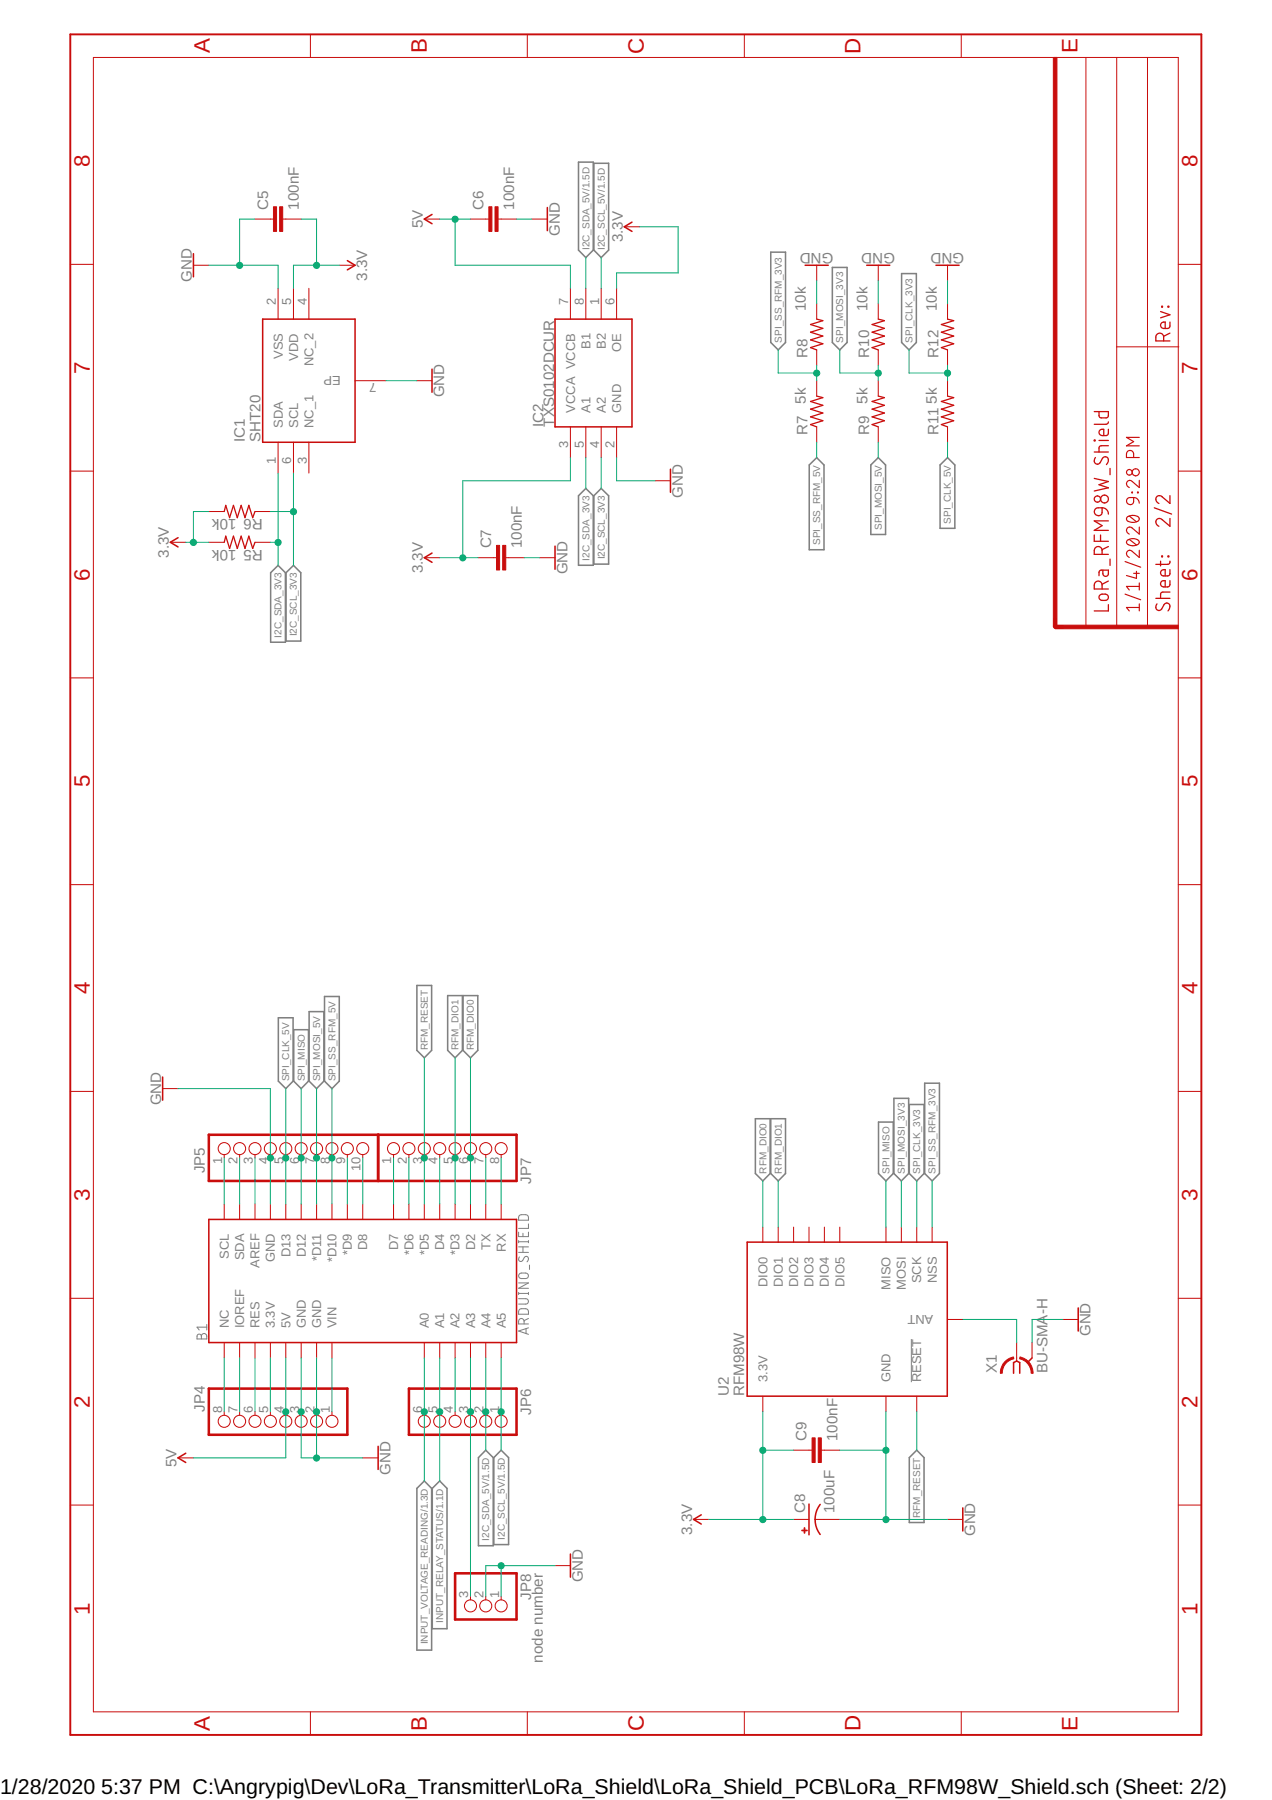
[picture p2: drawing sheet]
<svg xmlns="http://www.w3.org/2000/svg" width="210mm" height="297mm" viewBox="0 0 210 297" stroke-linecap="round" stroke-linejoin="round" font-family="sans-serif">
<g fill="none" stroke="#808080" stroke-width=".17">
<path d="M34.1 218.6v.9M34.1 219h-1.6l.4 .5M85.6 214.3h1.1a.44 .44 0 0 1 .5 .5 .44 .44 0 0 1-.5 .4h-1.1M85.6 203.3v.8h1.6v-.8M85.6 204.7v.4M85.6 213.3v.3M85.6 213.4h1.6M85.6 211.7h1.6l-1.6 .9h1.6M85.6 206.7h1.6M85.6 205.8h1.6M85.6 204.9h1.6M85.7 216.1a1.33 1.33 0 0 1 1.2-.1l.3 .3v.6h-1.6z"/>
<path d="M85.7 210.2a1.33 1.33 0 0 1 1.2-.1 .45 .45 0 0 1 .3 .5 .45 .45 0 0 1-.5 .4h-.7a.45 .45 0 0 1-.4-.3 .45 .45 0 0 1 .1-.5zM85.7 207.4l-.1 .2a.38 .38 0 0 0 .1 .5 .38 .38 0 0 0 .6-.1l.2-.5a.41 .41 0 0 1 .6 0 .41 .41 0 0 1 0 .6l-.1 .1M85.7 200.6a1.49 1.49 0 0 1 1.2-.1l.3 .2v.7h-1.6zM86.3 203.5v.6M86.3 205.8v.9M86.5 218.5v-.5a.46 .46 0 0 0-.5-.4 .46 .46 0 0 0-.4 .4v.5h1.6M86.8 219.2v.9M87.2 219.1l-1.6 .5 1.6 .6M87.2 217.6l-.7 .3M87.2 202v.7h-1.6M87.2 204.7v.4M87.2 213.3v.3"/>
<path d="M87.4 208.8v.7M32.6 220.3l.4-.1 .2 .3a.44 .44 0 0 1 .5-.5 .44 .44 0 0 1 .4 .5v.5h-1.6zM33.2 220.5v.5M150.4 221v7.1"/>
</g>
<g fill="none" stroke="#808080" stroke-width=".25">
<path d="M95.5 26.8h2.4v14.5l-1.2 1.2-1.2-1.2zM98 26.9h2.4v14.4l-1.2 1.2-1.2-1.2zM127.2 41.6h2.4v14.9l-1.2 1.2-1.2-1.2zM137.4 44.1h2.4v12.4l-1.2 1.2-1.2-1.2zM148.8 45.1h2.4v11.4l-1.2 1.2-1.2-1.2zM133.5 76.7l1.3-1.2 1.2 1.2v14h-2.5zM143.7 76.7l1.2-1.2 1.2 1.2v11.5h-2.4zM155.1 76.7l1.3-1.2 1.2 1.2v10.5h-2.5zM44.7 94.5l1.2-1.2 1.2 1.2v11.5h-2.4zM47.2 94.5l1.2-1.2 1.2 1.2v11.3h-2.4zM96.7 80.6l1.2 1.2v11.5h-2.4v-11.5zM99.2 80.6l1.2 1.2v11.3h-2.4v-11.3z"/>
<path d="M45.9 168h2.5v10.4l-1.2 1.2-1.3-1.2zM48.5 169.9h2.4v8.5l-1.2 1.2-1.2-1.2zM51 166.9h2.4v11.5l-1.2 1.2-1.2-1.2zM53.6 164.4h2.4v14l-1.2 1.2-1.2-1.2zM68.8 162.6h2.4v10.7l-1.2 1.3-1.2-1.3zM73.9 164.3h2.4v9l-1.2 1.3-1.2-1.3zM76.4 164.3h2.4v9l-1.2 1.3-1.2-1.3zM152.6 178.8h2.4v14.9l-1.2 1.2-1.2-1.2zM124.7 184.6h2.4v9.1l-1.2 1.2-1.2-1.2zM127.2 184.6h2.4v9.1l-1.2 1.2-1.2-1.2zM145 185.2h2.4v8.5l-1.2 1.2-1.2-1.2zM147.5 181.3h2.4v12.4l-1.2 1.2-1.2-1.2z"/>
<path d="M150.1 182.3h2.4v11.4l-1.2 1.2-1.2-1.2zM80.2 239.3l1.2 1.2v14.6h-2.4v-14.6zM82.7 239.3l1.2 1.2v14.4h-2.4v-14.4zM151.3 239.3l1.2 1.2v10.7h-2.4v-10.7zM70 244.4l1.2 1.2v26.7h-2.4v-26.7zM72.6 244.4l1.2 1.2v23.2h-2.5v-23.2z"/>
</g>
<g fill="#c90d0c" stroke="#c90d0c" stroke-width=".17">
<path d="M174.1 103.2h20.3v.6h-20.3z"/>
<path d="M173.8 9.5h.6v94h-.6z"/>
<path d="M135 237.3h.5v4h-.5z"/>
<path d="M134 237.3h.5v4h-.5z"/>
<path d="M132.7 252.1h.1v.9h-.1z"/>
<path d="M132.3 252.5h.9v.1h-.9z"/>
<path d="M46.1 34.1h.6v4.1h-.6z"/>
<path d="M45.1 34.1h.5v4.1h-.5z"/>
<path d="M83 90h.5v4.1h-.5z"/>
<path d="M81.9 90h.5v4.1h-.5z"/>
<path d="M81.7 34.1h.5v4.1h-.5z"/>
<path d="M80.7 34.1h.5v4.1h-.5z"/>
</g>
<g fill="none" stroke="#c90d0c" stroke-width=".17">
<path d="M15.4 9.5h179v273h-179zM51.2 5.7v3.8M87 5.7v3.8M122.8 5.7v3.8M158.6 5.7v3.8M179.2 9.5v94M184.3 9.5v94M189.4 9.5v94M42.1 36.2h3M46.7 36.2h3M70 36.2h2.6M77.6 36.2h3.1"/>
<path d="M82.2 36.2h3M87.8 36.2h2.5M103 37.4h2.6M11.6 43.6h3.8M31.9 43.8h2.6M45.9 47.6v5.1M48.4 47.6v5.1M51 47.6v5.1M56 43.8h2.6M94.1 47.6v5.1M96.7 47.6v5.1M99.2 47.6v5.1"/>
<path d="M101.7 47.6v5.1M134.8 43.8v2.5M134.8 50.1v2.6M134.8 57.7v2.6M144.9 43.8v2.5M144.9 50.1v2.6M144.9 57.7v2.6M156.4 43.8v2.5M156.4 50.1v2.6M156.4 57.7v2.6M184.3 57.2h10.2M194.4 43.6h3.8"/>
<path d="M11.6 77.7h3.8M45.9 73v5.1M48.4 73v5.1M51 73v5.1M58.6 62.8h5.1M68.7 62.8h2.6M94.1 70.4v5.1M96.7 70.4v5.1M99.2 70.4v5.1M101.7 70.4v5.1M108.1 79.3h2.5M134.8 62.8v2.6"/>
<path d="M134.8 70.4v2.6M144.9 62.8v2.6M144.9 70.4v2.6M156.4 62.8v2.6M156.4 70.4v2.6M194.4 77.7h3.8M28.1 89.5h2.5M34.5 84.4h2.5M34.5 89.5h2.5M42.1 84.4h2.5M42.1 89.5h2.5M70 92h2.6"/>
<path d="M78.9 92h3M83.5 92h3M89 92h2.6M11.6 111.9h3.8M194.4 111.9h3.8M11.6 146h3.8M194.4 146h3.8M26.8 179.6h2.6M11.6 180.1h3.8M37 190.5v.6M37 198.7v2.5M39.5 190.5v.6"/>
<path d="M39.5 198.7v2.5M42.1 190.5v.6M42.1 198.7v2.5M44.6 190.5v.6M44.6 198.7v2.5M47.2 190.5v.6M47.2 198.7v2.5M49.7 190.5v.6M49.7 198.7v2.5M52.2 190.5v.6M52.2 198.7v2.5M54.8 190.5v.6"/>
<path d="M54.8 198.7v2.5M57.3 190.5v.6M57.3 198.7v2.5M59.9 190.5v.6M59.9 198.7v2.5M64.9 190.5v.6M64.9 198.7v2.5M67.5 190.5v.6M67.5 198.7v2.5M70 190.5v.6M70 198.7v2.5M72.6 190.5v.6"/>
<path d="M72.6 198.7v2.5M75.1 190.5v.6M75.1 198.7v2.5M77.6 190.5v.6M77.6 198.7v2.5M80.2 190.5v.6M80.2 198.7v2.5M82.7 190.5v.6M82.7 198.7v2.5M194.4 180.1h3.8M11.6 214.2h3.8M125.9 202.5v2.5"/>
<path d="M128.4 202.5v2.5M131 202.5v2.5M133.5 202.5v2.5M136 202.5v2.5M138.6 202.5v2.5M146.2 202.5v2.5M148.7 202.5v2.5M151.3 202.5v2.5M153.8 202.5v2.5M156.4 217.7h2.5M175.4 217.7h2.5M194.4 214.2h3.8"/>
<path d="M37 221.6v2.5M37 233v.5M39.5 221.6v2.5M39.5 233v.5M42.1 221.6v2.5M42.1 233v.5M44.6 221.6v2.5M44.6 233v.5M47.2 221.6v2.5M47.2 233v.5M49.7 221.6v2.5M49.7 233v.5"/>
<path d="M52.2 221.6v2.5M52.2 233v.5M54.8 221.6v2.5M54.8 233v.5M70 221.6v2.5M70 233v.5M72.6 221.6v2.5M72.6 233v.5M75.1 221.6v2.5M75.1 233v.5M77.6 221.6v2.5M77.6 233v.5"/>
<path d="M80.2 221.6v2.5M80.2 233v.5M82.7 221.6v2.5M82.7 233v.5M125.9 230.4v2.6M131 239.3h3M135.5 239.3h3.1M146.2 230.4v2.6M151.3 230.4v2.6M167.8 221.6v3M170.3 221.6v2.5M11.6 248.4h3.8"/>
<path d="M29.4 240.6h2.5M59.9 240.6h2.5M91.6 258.4h2.5M114.4 250.7h2.6M131 250.7h2.5M134.5 250.7h4.1M156.4 250.7h2.5M194.4 248.4h3.8M77.6 263.4v.6M80.2 263.4v.6M82.7 263.4v.6M51.2 282.5v3.8"/>
<path d="M87 282.5v3.8M122.8 282.5v3.8M158.6 282.5v3.8"/>
<circle cx="37" cy="189.5" r=".99"/>
<circle cx="39.5" cy="189.5" r=".99"/>
<circle cx="42.1" cy="189.5" r=".99"/>
<circle cx="44.6" cy="189.5" r=".99"/>
<circle cx="47.2" cy="189.5" r=".99"/>
<circle cx="49.7" cy="189.5" r=".99"/>
<circle cx="52.2" cy="189.5" r=".99"/>
<circle cx="54.8" cy="189.5" r=".99"/>
<circle cx="57.3" cy="189.5" r=".99"/>
<circle cx="59.9" cy="189.5" r=".99"/>
<circle cx="64.9" cy="189.5" r=".99"/>
<circle cx="67.5" cy="189.5" r=".99"/>
<circle cx="70" cy="189.5" r=".99"/>
<circle cx="72.6" cy="189.5" r=".99"/>
<circle cx="75.1" cy="189.5" r=".99"/>
<circle cx="77.6" cy="189.5" r=".99"/>
<circle cx="80.2" cy="189.5" r=".99"/>
<circle cx="82.7" cy="189.5" r=".99"/>
<circle cx="37" cy="234.5" r=".99"/>
<circle cx="39.5" cy="234.5" r=".99"/>
<circle cx="42.1" cy="234.5" r=".99"/>
<circle cx="44.6" cy="234.5" r=".99"/>
<circle cx="47.2" cy="234.5" r=".99"/>
<circle cx="49.7" cy="234.5" r=".99"/>
<circle cx="52.2" cy="234.5" r=".99"/>
<circle cx="54.8" cy="234.5" r=".99"/>
<circle cx="70" cy="234.5" r=".99"/>
<circle cx="72.6" cy="234.5" r=".99"/>
<circle cx="75.1" cy="234.5" r=".99"/>
<circle cx="77.6" cy="234.5" r=".99"/>
<circle cx="80.2" cy="234.5" r=".99"/>
<circle cx="82.7" cy="234.5" r=".99"/>
<circle cx="77.6" cy="265" r=".99"/>
<circle cx="80.2" cy="265" r=".99"/>
<circle cx="82.7" cy="265" r=".99"/>
</g>
<path d="M174.1 102.2v1.3h1.3" fill="none" stroke="#c90d0c" stroke-width=".61"/>
<g fill="none" stroke="#c90d0c" stroke-width=".21">
<path d="M134.8 52.7l1 .2-2 .7 2 .6-2 .6 2 .7-2 .6 2 .6-2 .7 1 .3M144.9 52.7l1 .2-2 .7 2 .6-2 .6 2 .7-2 .6 2 .6-2 .7 1 .3M156.4 52.7l1 .2-2.1 .7 2.1 .6-2.1 .6 2.1 .7-2.1 .6 2.1 .6-2.1 .7 1.1 .3M191.5 51.4l1.6 .5-1.6 .6M191.7 50.5h.1v.2h-.1zM192 56.3v-.7a.65 .65 0 0 0-.6-.6 .65 .65 0 0 0-.7 .6v.7h2.4M192.7 50.5h.2v.2h-.2zM193.1 53.1l-.1 1a1.19 1.19 0 0 1-1.1 .1 .55 .55 0 0 1-.3-.8 .55 .55 0 0 1 .7-.3v1.1M193.1 55l-1.1 .5M134.8 65.4l1 .2-2 .7 2 .6-2 .6 2 .7-2 .6 2 .6-2 .7 1 .3M144.9 65.4l1 .2-2 .7 2 .6-2 .6 2 .7-2 .6 2 .6-2 .7 1 .3M156.4 65.4l1 .2-2.1 .7 2.1 .6-2.1 .6 2.1 .7-2.1 .6 2.1 .6-2.1 .7 1.1 .3"/>
<path d="M180.6 67.9h2.3v.8l-.2 .2h-1.1l-.2-.2v-.8M180.6 72.6h.1v.1h-.1zM180.6 79l2.3 .5-1.5 .5 1.5 .5-2.3 .5M180.6 74.6h2.3M180.8 75.5a.58 .58 0 0 0-.1 .9 .58 .58 0 0 0 .8-.1l.4-.7a.58 .58 0 0 1 .9-.1 .58 .58 0 0 1 0 .9l-.2 .3M181.4 72.7h1.5M182.9 73.6h-1.2l-.2 .1-.1 .9M182.9 70.8l-.1 1a1.19 1.19 0 0 1-1.1 0 .55 .55 0 0 1-.3-.7 .55 .55 0 0 1 .7-.3v1.1M182.9 69.6l-.1 .3-.3 .1h-1.9M183.2 77.3v1M37 84.4l.3-1 .6 2 .6-2 .7 2 .6-2 .6 2 .7-2 .6 2 .4-1M37 89.5l.3-1 .6 2 .6-2 .7 2 .6-2 .6 2 .7-2 .6 2 .4-1"/>
<path d="M180.6 88.3v1h2.3M180.7 84.1l.3-.3h.9v.8a.65 .65 0 0 1-.9 .4 .65 .65 0 0 1-.3-.9zM181.4 98.3a.92 .92 0 0 1 1.5 .2v.2a.92 .92 0 0 1-1.5 .1zM181.6 88.3v1M181.9 97.2v-.7a.65 .65 0 0 0-.7-.6 .65 .65 0 0 0-.6 .6v.7h2.3M181.9 91.5v-.7a.65 .65 0 0 0-.7-.6 .65 .65 0 0 0-.6 .6v.7h2.3M181.9 83.8a1.01 1.01 0 0 1 1 1M182 94.1v.6a.46 .46 0 0 0 .4 .4 .46 .46 0 0 0 .5-.4v-.6h-1.3l-.2 .2v.7M182.9 99.8v1h-2.3M182.9 95.9l-1 .5M182.9 90.2l-1 .5M182.9 86h-2.3l1.3 .7-1.3 .8h2.3"/>
<path d="M183.2 92.3v1M190.5 83.8l2.8 1M190.7 98.7h2.4M190.9 99.7a.58 .58 0 0 0-.1 .8 .58 .58 0 0 0 .9 0l.4-.7a.54 .54 0 0 1 .7-.2 .54 .54 0 0 1 .2 .7l-.3 .5M191.5 92.6v.8M191.7 91.8h.1v.1h-.1zM192.7 91.8h.2v.1h-.2zM193.1 97.7h-1.2l-.3 .1-.1 .9M193.1 95.8l-.1 .9a1.19 1.19 0 0 1-1.1 .1 .54 .54 0 0 1-.3-.7 .54 .54 0 0 1 .7-.3v1.1M193.1 94l-.1 .9-1 .1a.54 .54 0 0 1-.5-.6 .54 .54 0 0 1 .8-.4v1M193.1 92.6l-.1 .3-.2 .2h-2.1M193.1 85.6v1.2l-1.3-1.1a.64 .64 0 0 0-1.1 .2 .64 .64 0 0 0 .5 .9"/>
<path d="M193.1 81.8v1.3l-1.3-1.1a.64 .64 0 0 0-1.1 .2 .64 .64 0 0 0 .5 .9"/>
<circle cx="181.1" cy="82.4" r=".52"/>
<circle cx="182.3" cy="82.4" r=".65"/>
</g>
<path d="M11.6 5.7h186.6v280.6h-186.6z" fill="none" stroke="#c90d0c" stroke-width=".32"/>
<g fill="none" stroke="#c90d0c" stroke-width=".19">
<path d="M187.1 75.5v-.6a.59 .59 0 0 0-.6-.6 .59 .59 0 0 0-.6 .6v.6h2.1M188 79.3v1.2l-1.2-1a.58 .58 0 0 0-.9 .1 .58 .58 0 0 0 .5 .9M188 72.2h-2.1l1.2 .7-1.2 .7h2.1M185.7 98l2.5 1M185.7 92.7l2.5 .9M186 89.2a1.52 1.52 0 0 1 2 .1 .88 .88 0 0 1-1.3 .7h-.3a.49 .49 0 0 1-.4-.3 .49 .49 0 0 1 0-.5zM186 85.3a1.6 1.6 0 0 1 2 .1 .62 .62 0 0 1-.8 .8l-.8-.1a.49 .49 0 0 1-.5-.2 .49 .49 0 0 1 .1-.6zM186.1 82.2l1-.1v.7a.59 .59 0 0 1-.9 .4 .59 .59 0 0 1-.1-1zM186.4 89l1.1 .9M186.4 85.2l1.1 .9M186.8 81.2l.1 .1zM187.1 82.1a.94 .94 0 0 1 .9 .9"/>
<path d="M187.1 94.6h.9M187.5 94.3v1.1l-1.6-.4M187.7 81.2l.1 .1zM188 90.8v1.2l-1.2-1a.58 .58 0 0 0-.9 .2 .58 .58 0 0 0 .5 .8M188 87v1.1l-1.2-1a.58 .58 0 0 0-.9 .2 .58 .58 0 0 0 .5 .8M188 96.2v1.2M188 99.7v1.1M188 96.8h-2.1l.5 .6M188 100.2h-2.1l.5 .6"/>
<circle cx="186.4" cy="77.9" r=".47"/>
<circle cx="187.4" cy="77.9" r=".58"/>
</g>
<g fill="none" stroke="#c90d0c" stroke-width=".25">
<path d="M71.3 35.4l-1.3 .8 1.3 .7M90.3 34.2v3.9M104.3 36.7l-1.3 .7 1.3 .8M31.9 41.9v3.8M43.3 52.7h15.3v20.3h-15.3zM57.3 43l1.3 .8-1.3 .7M91.6 52.7h12.7v17.7h-12.7zM132.9 43.8h3.8M143 43.8h3.8M154.5 43.8h3.8M71.3 60.9v3.8M110.6 77.4v3.8"/>
<path d="M29.4 88.7l-1.3 .8 1.3 .8M71.3 91.3l-1.3 .7 1.3 .8M91.6 90.1v3.8M26.8 177.7v3.8M34.5 201.2h50.7v20.4h-50.7zM123.3 205h33v25.4h-33zM177.9 215.8v3.8M30.6 239.8l-1.2 .8 1.2 .7M62.4 238.7v3.8M167.3 226.6v-1.7l.5-.3 .5 .3v1.7M170.3 224.1l-.8 .8M94.1 256.5v3.8"/>
<path d="M115.7 250l-1.3 .7 1.3 .8M133.5 248.2v5.1M134.5 250.7a3.9 3.9 0 0 0 .8 2.5M135.3 248.3a4.1 4.1 0 0 0-.8 2.4M158.9 248.8v3.8"/>
</g>
<path d="M34.5 187.3h50.7v7.6h-50.7zM62.4 187.3v7.6M34.5 229.2h22.8v7.6h-22.8zM67.5 229.2h17.7v7.6h-17.7zM75.1 259.6h10.1v7.7h-10.1z" fill="none" stroke="#c90d0c" stroke-width=".42"/>
<g fill="#c90d0c" stroke="#c90d0c" stroke-width=".17">
<path d="M165.8 224.7a2.67 2.67 0 0 1 1.4-.8l.1 .3a2.35 2.35 0 0 0-1.9 2.4h-.3a2.57 2.57 0 0 1 .7-1.9z" fill-rule="evenodd"/>
<path d="M168.3 223.9a2.69 2.69 0 0 1 2.2 2.7h-.3a2.4 2.4 0 0 0-1.9-2.4z" fill-rule="evenodd"/>
</g>
<g fill="none" stroke="#0dab76" stroke-width=".17">
<path d="M42.1 36.2h-2.6v7.6M49.7 36.2h2.5v7.6M72.6 36.2h5M75.1 36.2v7.6h19v3.8M85.2 36.2h2.6M105.6 37.4h6.3v7.6h-10.2v2.6M34.5 43.8h11.4v3.8M56 43.8h-7.6v3.8M96.7 42.5v5.1M99.2 42.5v5.1M128.4 57.7v3.9h6.4M134.8 46.3v3.8"/>
<path d="M138.6 57.7v3.9h6.3M144.9 46.3v3.8M150 57.7v3.9h6.4M156.4 46.3v3.8M45.9 78.1v15.2M48.4 78.1v15.2M63.7 62.8h5M94.1 75.5v3.8h-17.7v12.7M96.7 75.5v5.1M99.2 75.5v5.1M101.7 75.5v3.8h6.4M134.8 60.3v2.5"/>
<path d="M134.8 73v2.5M144.9 60.3v2.5M144.9 73v2.5M156.4 60.3v2.5M156.4 73v2.5M30.6 89.5h3.9M34.5 84.4h-2.6v5.1M44.6 89.5h1.3M44.6 84.4h3.8M72.6 92h6.3M86.5 92h2.5M29.4 179.6h15.2v19.1"/>
<path d="M47.2 179.6v19.1M49.7 179.6v19.1M52.2 179.6v19.1M54.8 179.6v19.1M70 174.6v24.1M75.1 174.6v24.1M77.6 174.6v24.1M37 191.1v7.6M39.5 191.1v7.6M42.1 191.1v7.6M57.3 191.1v7.6M59.9 191.1v7.6"/>
<path d="M64.9 191.1v7.6M67.5 191.1v7.6M72.6 191.1v7.6M80.2 191.1v7.6M82.7 191.1v7.6M125.9 194.9v7.6M128.4 194.9v7.6M146.2 194.9v7.6M148.7 194.9v7.6M151.3 194.9v7.6M153.8 194.9v7.6M158.9 217.7h8.9v3.9"/>
<path d="M175.4 217.7h-5.1v3.9M37 224.1v8.9M39.5 224.1v8.9M42.1 224.1v8.9M44.6 224.1v8.9M47.2 224.1v16.5h-15.3M49.7 224.1v16.5h10.2M52.2 224.1v16.5M54.8 224.1v8.9M70 224.1v20.3M72.6 224.1v20.3M75.1 224.1v8.9"/>
<path d="M77.6 224.1v39.3M80.2 224.1v15.2M82.7 224.1v15.2M125.9 239.3h5.1M125.9 233v17.7M138.6 239.3h7.6M146.2 233v17.7M151.3 233v6.3M82.7 258.4v5M91.6 258.4h-11.4v5M117 250.7h14M138.6 250.7h17.8"/>
</g>
<g fill="#0dab76" stroke="#0dab76" stroke-width=".17">
<circle cx="52.2" cy="233" r=".51"/>
<circle cx="49.7" cy="233" r=".51"/>
<circle cx="52.2" cy="240.6" r=".51"/>
<circle cx="44.6" cy="191.1" r=".51"/>
<circle cx="82.7" cy="258.4" r=".51"/>
<circle cx="146.2" cy="239.3" r=".51"/>
<circle cx="146.2" cy="250.8" r=".51"/>
<circle cx="39.5" cy="43.8" r=".51"/>
<circle cx="47.2" cy="233" r=".51"/>
<circle cx="75.1" cy="36.2" r=".51"/>
<circle cx="125.9" cy="239.3" r=".51"/>
<circle cx="125.9" cy="250.8" r=".51"/>
<circle cx="31.9" cy="89.5" r=".51"/>
<circle cx="76.4" cy="92.1" r=".51"/>
<circle cx="52.2" cy="43.8" r=".51"/>
<circle cx="47.2" cy="191.1" r=".51"/>
<circle cx="70" cy="233" r=".51"/>
<circle cx="72.6" cy="233" r=".51"/>
<circle cx="77.6" cy="233" r=".51"/>
<circle cx="80.2" cy="233" r=".51"/>
<circle cx="82.7" cy="233" r=".51"/>
<circle cx="77.6" cy="191.1" r=".51"/>
<circle cx="75.1" cy="191.1" r=".51"/>
<circle cx="49.7" cy="191.1" r=".51"/>
<circle cx="70" cy="191.1" r=".51"/>
<circle cx="45.9" cy="89.5" r=".51"/>
<circle cx="48.4" cy="84.4" r=".51"/>
<circle cx="52.2" cy="191.1" r=".51"/>
<circle cx="54.8" cy="191.1" r=".51"/>
<circle cx="156.4" cy="61.6" r=".51"/>
<circle cx="144.9" cy="61.6" r=".51"/>
<circle cx="134.8" cy="61.6" r=".51"/>
</g>
<g font-size="3.7" fill="#c90d0c">
<text x="34.6" y="8.8" transform="rotate(-90 34.6 8.8)">A</text>
<text x="70.4" y="8.8" transform="rotate(-90 70.4 8.8)">B</text>
<text x="106.2" y="8.9" transform="rotate(-90 106.2 8.9)">C</text>
<text x="142" y="8.9" transform="rotate(-90 142 8.9)">D</text>
<text x="177.8" y="8.8" transform="rotate(-90 177.8 8.8)">E</text>
<text x="14.8" y="27.6" transform="rotate(-90 14.8 27.6)">8</text>
<text x="197.6" y="27.6" transform="rotate(-90 197.6 27.6)">8</text>
<text x="14.8" y="61.7" transform="rotate(-90 14.8 61.7)">7</text>
<text x="197.6" y="61.7" transform="rotate(-90 197.6 61.7)">7</text>
<text x="14.8" y="95.8" transform="rotate(-90 14.8 95.8)">6</text>
<text x="197.6" y="95.8" transform="rotate(-90 197.6 95.8)">6</text>
<text x="14.8" y="129.9" transform="rotate(-90 14.8 129.9)">5</text>
<text x="197.6" y="129.9" transform="rotate(-90 197.6 129.9)">5</text>
<text x="14.8" y="164.1" transform="rotate(-90 14.8 164.1)">4</text>
<text x="197.6" y="164.1" transform="rotate(-90 197.6 164.1)">4</text>
<text x="14.8" y="198.2" transform="rotate(-90 14.8 198.2)">3</text>
<text x="197.6" y="198.2" transform="rotate(-90 197.6 198.2)">3</text>
<text x="14.8" y="232.3" transform="rotate(-90 14.8 232.3)">2</text>
<text x="197.6" y="232.3" transform="rotate(-90 197.6 232.3)">2</text>
<text x="14.8" y="266.4" transform="rotate(-90 14.8 266.4)">1</text>
<text x="197.6" y="266.4" transform="rotate(-90 197.6 266.4)">1</text>
<text x="34.6" y="285.6" transform="rotate(-90 34.6 285.6)">A</text>
<text x="70.4" y="285.6" transform="rotate(-90 70.4 285.6)">B</text>
<text x="106.2" y="285.7" transform="rotate(-90 106.2 285.7)">C</text>
<text x="142" y="285.7" transform="rotate(-90 142 285.7)">D</text>
<text x="177.8" y="285.6" transform="rotate(-90 177.8 285.6)">E</text>
</g>
<g font-size="3.5">
<text x="0" y="296">1/28/2020</text>
<text x="16.7" y="296">5:37 PM C:\Angrypig\Dev\LoRa_Transmitter\LoRa_Shield\LoRa_Shield_PCB\LoRa_RFM98W_Shield.sch (Sheet: 2/2)</text>
</g>
<g font-size="2.5" fill="#808080">
<text x="44.2" y="34.6" transform="rotate(-90 44.2 34.6)">C5</text>
<text x="49.3" y="34.6" transform="rotate(-90 49.3 34.6)">100nF</text>
<text x="79.8" y="34.6" transform="rotate(-90 79.8 34.6)">C6</text>
<text x="84.9" y="34.6" transform="rotate(-90 84.9 34.6)">100nF</text>
<text x="69.8" y="37.7" transform="rotate(-90 69.8 37.7)">5V</text>
<text x="92.4" y="38.9" transform="rotate(-90 92.4 38.9)">GND</text>
<text x="102.8" y="40" transform="rotate(-90 102.8 40)">3.3V</text>
<text x="137.5" y="41.7" transform="rotate(-180 137.5 41.7)">GND</text>
<text x="147.7" y="41.7" transform="rotate(-180 147.7 41.7)">GND</text>
<text x="159.1" y="41.7" transform="rotate(-180 159.1 41.7)">GND</text>
<text x="31.7" y="46.5" transform="rotate(-90 31.7 46.5)">GND</text>
<text x="60.6" y="46.4" transform="rotate(-90 60.6 46.4)">3.3V</text>
<text x="133" y="51.4" transform="rotate(-90 133 51.4)">10k</text>
<text x="143.1" y="51.4" transform="rotate(-90 143.1 51.4)">10k</text>
<text x="154.6" y="51.4" transform="rotate(-90 154.6 51.4)">10k</text>
<text x="133.3" y="59" transform="rotate(-90 133.3 59)">R8</text>
<text x="143.4" y="59" transform="rotate(-90 143.4 59)">R10</text>
<text x="154.8" y="59" transform="rotate(-90 154.8 59)">R12</text>
<text x="73.3" y="65.6" transform="rotate(-90 73.3 65.6)">GND</text>
<text x="89.7" y="70.4" transform="rotate(-90 89.7 70.4)">IC2</text>
<text x="91.5" y="70.4" transform="rotate(-90 91.5 70.4)">TXS0102DCUR</text>
<text x="133" y="66.6" transform="rotate(-90 133 66.6)">5k</text>
<text x="133.3" y="71.7" transform="rotate(-90 133.3 71.7)">R7</text>
<text x="143.1" y="66.6" transform="rotate(-90 143.1 66.6)">5k</text>
<text x="143.4" y="71.7" transform="rotate(-90 143.4 71.7)">R9</text>
<text x="154.6" y="66.6" transform="rotate(-90 154.6 66.6)">5k</text>
<text x="154.8" y="71.7" transform="rotate(-90 154.8 71.7)">R11</text>
<text x="40.4" y="73" transform="rotate(-90 40.4 73)">IC1</text>
<text x="43" y="73" transform="rotate(-90 43 73)">SHT20</text>
<text x="112.7" y="82.1" transform="rotate(-90 112.7 82.1)">GND</text>
<text x="39" y="85.7" transform="rotate(-180 39 85.7)">10k</text>
<text x="43.3" y="85.7" transform="rotate(-180 43.3 85.7)">R6</text>
<text x="27.9" y="92.1" transform="rotate(-90 27.9 92.1)">3.3V</text>
<text x="39" y="90.8" transform="rotate(-180 39 90.8)">10k</text>
<text x="43.3" y="90.7" transform="rotate(-180 43.3 90.7)">R5</text>
<text x="69.8" y="94.6" transform="rotate(-90 69.8 94.6)">3.3V</text>
<text x="81.1" y="90.5" transform="rotate(-90 81.1 90.5)">C7</text>
<text x="86.1" y="90.5" transform="rotate(-90 86.1 90.5)">100nF</text>
<text x="93.6" y="94.8" transform="rotate(-90 93.6 94.8)">GND</text>
<text x="26.6" y="182.4" transform="rotate(-90 26.6 182.4)">GND</text>
<text x="33.8" y="193.6" transform="rotate(-90 33.8 193.6)">JP5</text>
<text x="87.7" y="195.4" transform="rotate(-90 87.7 195.4)">JP7</text>
<text x="180" y="220.5" transform="rotate(-90 180 220.5)">GND</text>
<text x="164.5" y="226.6" transform="rotate(-90 164.5 226.6)">X1</text>
<text x="172.9" y="226.6" transform="rotate(-90 172.9 226.6)">BU-SMA-H</text>
<text x="33.8" y="233" transform="rotate(-90 33.8 233)">JP4</text>
<text x="87.7" y="233.5" transform="rotate(-90 87.7 233.5)">JP6</text>
<text x="120.3" y="230.4" transform="rotate(-90 120.3 230.4)">U2</text>
<text x="122.8" y="230.4" transform="rotate(-90 122.8 230.4)">RFM98W</text>
<text x="133.1" y="237.8" transform="rotate(-90 133.1 237.8)">C9</text>
<text x="138.2" y="237.8" transform="rotate(-90 138.2 237.8)">100nF</text>
<text x="29.1" y="242.1" transform="rotate(-90 29.1 242.1)">5V</text>
<text x="64.4" y="243.4" transform="rotate(-90 64.4 243.4)">GND</text>
<text x="132.9" y="249.7" transform="rotate(-90 132.9 249.7)">C8</text>
<text x="137.7" y="249.7" transform="rotate(-90 137.7 249.7)">100uF</text>
<text x="114.2" y="253.3" transform="rotate(-90 114.2 253.3)">3.3V</text>
<text x="160.9" y="253.5" transform="rotate(-90 160.9 253.5)">GND</text>
<text x="87.7" y="264" transform="rotate(-90 87.7 264)">JP8</text>
<text x="96.2" y="261.1" transform="rotate(-90 96.2 261.1)">GND</text>
<text x="89.6" y="274.4" transform="rotate(-90 89.6 274.4)">node number</text>
</g>
<g font-size="2.1" fill="#808080">
<text x="45.5" y="50.3" transform="rotate(-90 45.5 50.3)">2</text>
<text x="48.1" y="50.3" transform="rotate(-90 48.1 50.3)">5</text>
<text x="50.6" y="50.3" transform="rotate(-90 50.6 50.3)">4</text>
<text x="93.8" y="50.3" transform="rotate(-90 93.8 50.3)">7</text>
<text x="96.3" y="50.3" transform="rotate(-90 96.3 50.3)">8</text>
<text x="98.9" y="50.3" transform="rotate(-90 98.9 50.3)">1</text>
<text x="101.4" y="50.3" transform="rotate(-90 101.4 50.3)">6</text>
<text x="46.6" y="59.3" transform="rotate(-90 46.6 59.3)">VSS</text>
<text x="49.2" y="59.5" transform="rotate(-90 49.2 59.5)">VDD</text>
<text x="97.4" y="57.6" transform="rotate(-90 97.4 57.6)">B1</text>
<text x="100" y="57.6" transform="rotate(-90 100 57.6)">B2</text>
<text x="102.5" y="58.1" transform="rotate(-90 102.5 58.1)">OE</text>
<text x="51.7" y="60.5" transform="rotate(-90 51.7 60.5)">NC_2</text>
<text x="56.2" y="62.1" transform="rotate(-180 56.2 62.1)">EP</text>
<text x="62.1" y="63.2" transform="rotate(-180 62.1 63.2)">7</text>
<text x="46.6" y="70.6" transform="rotate(-90 46.6 70.6)">SDA</text>
<text x="49.2" y="70.6" transform="rotate(-90 49.2 70.6)">SCL</text>
<text x="51.7" y="70.6" transform="rotate(-90 51.7 70.6)">NC_1</text>
<text x="94.9" y="68.1" transform="rotate(-90 94.9 68.1)">VCCA VCCB</text>
<text x="97.4" y="68.1" transform="rotate(-90 97.4 68.1)">A1</text>
<text x="100" y="68.1" transform="rotate(-90 100 68.1)">A2</text>
<text x="102.5" y="68.1" transform="rotate(-90 102.5 68.1)">GND</text>
<text x="45.5" y="76.5" transform="rotate(-90 45.5 76.5)">1</text>
<text x="48.1" y="76.5" transform="rotate(-90 48.1 76.5)">6</text>
<text x="50.6" y="76.5" transform="rotate(-90 50.6 76.5)">3</text>
<text x="93.8" y="74" transform="rotate(-90 93.8 74)">3</text>
<text x="96.3" y="74" transform="rotate(-90 96.3 74)">5</text>
<text x="98.9" y="74" transform="rotate(-90 98.9 74)">4</text>
<text x="101.4" y="74" transform="rotate(-90 101.4 74)">2</text>
<text x="36.6" y="192" transform="rotate(-90 36.6 192)">1</text>
<text x="39.2" y="192" transform="rotate(-90 39.2 192)">2</text>
<text x="41.7" y="192" transform="rotate(-90 41.7 192)">3</text>
<text x="44.3" y="192" transform="rotate(-90 44.3 192)">4</text>
<text x="46.8" y="192" transform="rotate(-90 46.8 192)">5</text>
<text x="49.3" y="192" transform="rotate(-90 49.3 192)">6</text>
<text x="51.9" y="192" transform="rotate(-90 51.9 192)">7</text>
<text x="54.4" y="192" transform="rotate(-90 54.4 192)">8</text>
<text x="57" y="192" transform="rotate(-90 57 192)">9</text>
<text x="59.5" y="193.2" transform="rotate(-90 59.5 193.2)">10</text>
<text x="64.6" y="192" transform="rotate(-90 64.6 192)">1</text>
<text x="67.1" y="192" transform="rotate(-90 67.1 192)">2</text>
<text x="69.7" y="192" transform="rotate(-90 69.7 192)">3</text>
<text x="72.2" y="192" transform="rotate(-90 72.2 192)">4</text>
<text x="74.7" y="192" transform="rotate(-90 74.7 192)">5</text>
<text x="77.3" y="192" transform="rotate(-90 77.3 192)">6</text>
<text x="79.8" y="192" transform="rotate(-90 79.8 192)">7</text>
<text x="82.4" y="192" transform="rotate(-90 82.4 192)">8</text>
<text x="37.8" y="207.7" transform="rotate(-90 37.8 207.7)">SCL</text>
<text x="40.3" y="207.9" transform="rotate(-90 40.3 207.9)">SDA</text>
<text x="42.8" y="209.3" transform="rotate(-90 42.8 209.3)">AREF</text>
<text x="45.4" y="208.3" transform="rotate(-90 45.4 208.3)">GND</text>
<text x="47.9" y="207.5" transform="rotate(-90 47.9 207.5)">D13</text>
<text x="50.5" y="207.5" transform="rotate(-90 50.5 207.5)">D12</text>
<text x="53" y="208.2" transform="rotate(-90 53 208.2)">*D11</text>
<text x="55.5" y="208.3" transform="rotate(-90 55.5 208.3)">*D10</text>
<text x="58.1" y="207.1" transform="rotate(-90 58.1 207.1)">*D9</text>
<text x="60.6" y="206.3" transform="rotate(-90 60.6 206.3)">D8</text>
<text x="65.7" y="206.3" transform="rotate(-90 65.7 206.3)">D7</text>
<text x="68.2" y="207.1" transform="rotate(-90 68.2 207.1)">*D6</text>
<text x="70.8" y="207.1" transform="rotate(-90 70.8 207.1)">*D5</text>
<text x="73.3" y="206.3" transform="rotate(-90 73.3 206.3)">D4</text>
<text x="75.9" y="207.1" transform="rotate(-90 75.9 207.1)">*D3</text>
<text x="78.4" y="206.3" transform="rotate(-90 78.4 206.3)">D2</text>
<text x="80.9" y="206.3" transform="rotate(-90 80.9 206.3)">TX</text>
<text x="83.5" y="206.5" transform="rotate(-90 83.5 206.5)">RX</text>
<text x="126.6" y="212.4" transform="rotate(-90 126.6 212.4)">DIO0</text>
<text x="129.2" y="212.4" transform="rotate(-90 129.2 212.4)">DIO1</text>
<text x="131.7" y="212.4" transform="rotate(-90 131.7 212.4)">DIO2</text>
<text x="134.3" y="212.4" transform="rotate(-90 134.3 212.4)">DIO3</text>
<text x="136.8" y="212.4" transform="rotate(-90 136.8 212.4)">DIO4</text>
<text x="139.3" y="212.4" transform="rotate(-90 139.3 212.4)">DIO5</text>
<text x="147" y="212.8" transform="rotate(-90 147 212.8)">MISO</text>
<text x="149.5" y="212.8" transform="rotate(-90 149.5 212.8)">MOSI</text>
<text x="152" y="211.8" transform="rotate(-90 152 211.8)">SCK</text>
<text x="154.6" y="211.8" transform="rotate(-90 154.6 211.8)">NSS</text>
<text x="37.8" y="219.2" transform="rotate(-90 37.8 219.2)">NC</text>
<text x="40.3" y="219.2" transform="rotate(-90 40.3 219.2)">IOREF</text>
<text x="42.8" y="219.2" transform="rotate(-90 42.8 219.2)">RES</text>
<text x="45.4" y="219.2" transform="rotate(-90 45.4 219.2)">3.3V</text>
<text x="47.9" y="219.2" transform="rotate(-90 47.9 219.2)">5V</text>
<text x="50.5" y="219.2" transform="rotate(-90 50.5 219.2)">GND</text>
<text x="53" y="219.2" transform="rotate(-90 53 219.2)">GND</text>
<text x="55.5" y="219.2" transform="rotate(-90 55.5 219.2)">VIN</text>
<text x="70.8" y="219.2" transform="rotate(-90 70.8 219.2)">A0</text>
<text x="73.3" y="219.2" transform="rotate(-90 73.3 219.2)">A1</text>
<text x="75.9" y="219.2" transform="rotate(-90 75.9 219.2)">A2</text>
<text x="78.4" y="219.2" transform="rotate(-90 78.4 219.2)">A3</text>
<text x="80.9" y="219.2" transform="rotate(-90 80.9 219.2)">A4</text>
<text x="83.5" y="219.2" transform="rotate(-90 83.5 219.2)">A5</text>
<text x="154" y="217" transform="rotate(-180 154 217)">ANT</text>
<text x="36.6" y="233.2" transform="rotate(-90 36.6 233.2)">8</text>
<text x="39.2" y="233.2" transform="rotate(-90 39.2 233.2)">7</text>
<text x="41.7" y="233.2" transform="rotate(-90 41.7 233.2)">6</text>
<text x="44.3" y="233.2" transform="rotate(-90 44.3 233.2)">5</text>
<text x="46.8" y="233.2" transform="rotate(-90 46.8 233.2)">4</text>
<text x="49.3" y="233.2" transform="rotate(-90 49.3 233.2)">3</text>
<text x="51.9" y="233.2" transform="rotate(-90 51.9 233.2)">2</text>
<text x="54.4" y="233.2" transform="rotate(-90 54.4 233.2)">1</text>
<text x="69.7" y="233.2" transform="rotate(-90 69.7 233.2)">6</text>
<text x="72.2" y="233.2" transform="rotate(-90 72.2 233.2)">5</text>
<text x="74.7" y="233.2" transform="rotate(-90 74.7 233.2)">4</text>
<text x="77.3" y="233.2" transform="rotate(-90 77.3 233.2)">3</text>
<text x="79.8" y="233.2" transform="rotate(-90 79.8 233.2)">2</text>
<text x="82.4" y="233.2" transform="rotate(-90 82.4 233.2)">1</text>
<text x="126.6" y="228.1" transform="rotate(-90 126.6 228.1)">3.3V</text>
<text x="147" y="228.1" transform="rotate(-90 147 228.1)">GND</text>
<text x="152" y="228.1" transform="rotate(-90 152 228.1)">RESET</text>
<text x="77.3" y="263.6" transform="rotate(-90 77.3 263.6)">3</text>
<text x="79.8" y="263.6" transform="rotate(-90 79.8 263.6)">2</text>
<text x="82.4" y="263.6" transform="rotate(-90 82.4 263.6)">1</text>
</g>
<g font-size="1.7" fill="#808080">
<text x="97.3" y="41.3" transform="rotate(-90 97.3 41.3)">I2C_SDA_5V/1.5D</text>
<text x="99.8" y="41.3" transform="rotate(-90 99.8 41.3)">I2C_SCL_5V/1.5D</text>
<text x="129" y="56.5" transform="rotate(-90 129 56.5)">SPI_SS_RFM_3V3</text>
<text x="139.2" y="56.5" transform="rotate(-90 139.2 56.5)">SPI_MOSI_3V3</text>
<text x="150.6" y="56.5" transform="rotate(-90 150.6 56.5)">SPI_CLK_3V3</text>
<text x="135.3" y="89.9" transform="rotate(-90 135.3 89.9)">SPI_SS_RFM_5V</text>
<text x="145.5" y="87.5" transform="rotate(-90 145.5 87.5)">SPI_MOSI_5V</text>
<text x="156.9" y="86.4" transform="rotate(-90 156.9 86.4)">SPI_CLK_5V</text>
<text x="97.3" y="92.5" transform="rotate(-90 97.3 92.5)">I2C_SDA_3V3</text>
<text x="99.8" y="92.3" transform="rotate(-90 99.8 92.3)">I2C_SCL_3V3</text>
<text x="46.5" y="105.2" transform="rotate(-90 46.5 105.2)">I2C_SDA_3V3</text>
<text x="49" y="105" transform="rotate(-90 49 105)">I2C_SCL_3V3</text>
<text x="70.6" y="173.3" transform="rotate(-90 70.6 173.3)">RFM_RESET</text>
<text x="75.7" y="173.3" transform="rotate(-90 75.7 173.3)">RFM_DIO1</text>
<text x="78.2" y="173.3" transform="rotate(-90 78.2 173.3)">RFM_DIO0</text>
<text x="47.7" y="178.4" transform="rotate(-90 47.7 178.4)">SPI_CLK_5V</text>
<text x="50.3" y="178.4" transform="rotate(-90 50.3 178.4)">SPI_MISO</text>
<text x="52.8" y="178.4" transform="rotate(-90 52.8 178.4)">SPI_MOSI_5V</text>
<text x="55.4" y="178.4" transform="rotate(-90 55.4 178.4)">SPI_SS_RFM_5V</text>
<text x="126.5" y="193.7" transform="rotate(-90 126.5 193.7)">RFM_DIO0</text>
<text x="129" y="193.7" transform="rotate(-90 129 193.7)">RFM_DIO1</text>
<text x="146.8" y="193.7" transform="rotate(-90 146.8 193.7)">SPI_MISO</text>
<text x="149.3" y="193.7" transform="rotate(-90 149.3 193.7)">SPI_MOSI_3V3</text>
<text x="151.9" y="193.7" transform="rotate(-90 151.9 193.7)">SPI_CLK_3V3</text>
<text x="154.4" y="193.7" transform="rotate(-90 154.4 193.7)">SPI_SS_RFM_3V3</text>
<text x="151.8" y="250.5" transform="rotate(-90 151.8 250.5)">RFM_RESET</text>
<text x="80.7" y="254.3" transform="rotate(-90 80.7 254.3)">I2C_SDA_5V/1.5D</text>
<text x="83.3" y="254.1" transform="rotate(-90 83.3 254.1)">I2C_SCL_5V/1.5D</text>
<text x="73.1" y="267.8" transform="rotate(-90 73.1 267.8)">INPUT_RELAY_STATUS/1.1D</text>
<text x="70.6" y="271.4" transform="rotate(-90 70.6 271.4)">INPUT_VOLTAGE_READING/1.3D</text>
</g>
</svg>
